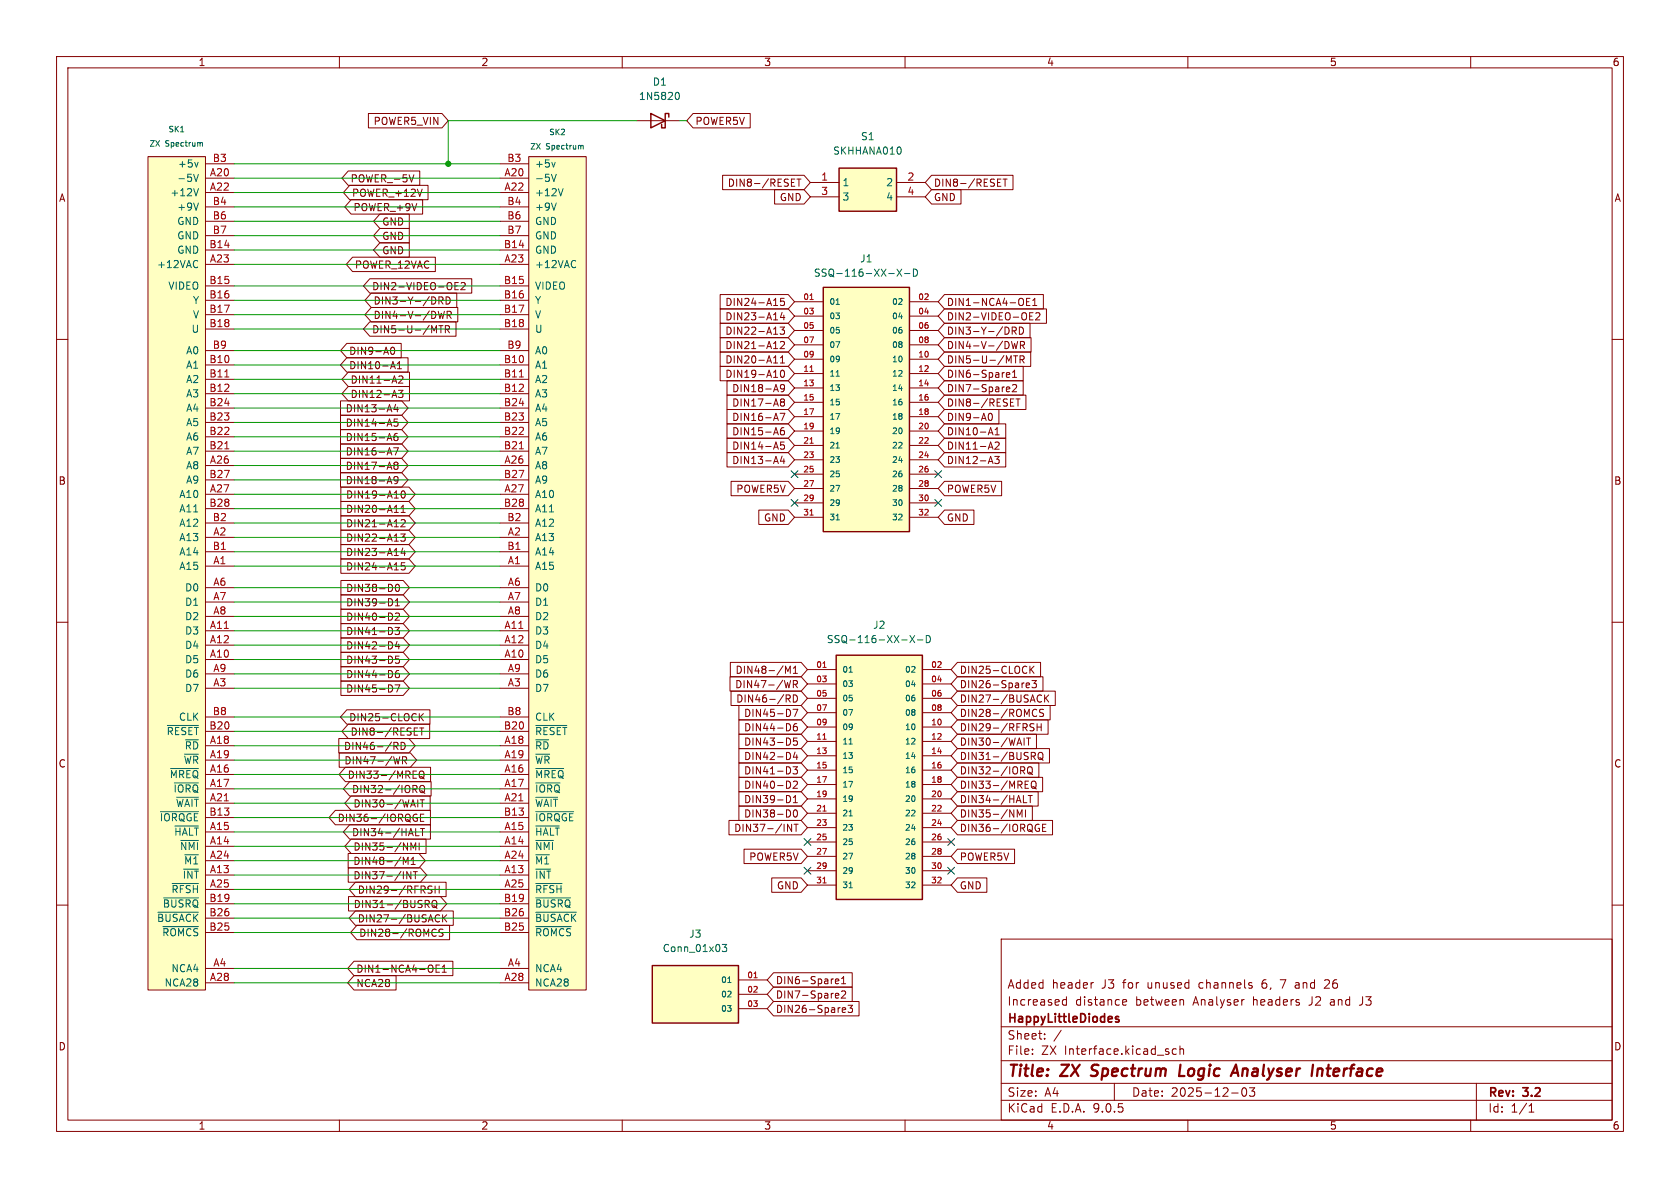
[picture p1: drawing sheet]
<svg xmlns="http://www.w3.org/2000/svg" width="297mm" height="210mm" viewBox="0 0 297 210" stroke-linecap="round" stroke-linejoin="round" font-family="sans-serif">
<g fill="none" stroke="#840000" stroke-width=".18">
<path d="M10 10h277v190h-277zM12 12h273v186h-273zM60 10v2M110 10v2M160 10v2M210 10v2M260 10v2M10 60h2M285 60h2M10 110h2M285 110h2M10 160h2"/>
<path d="M177 166h108v32h-108zM188.5 176.2v1.5M188.5 176.8l-.4-.1-.3 .3v.4l.2 .2h.5M193.2 173.7h.1M198.5 177.5l.2 .2 .4-.1M198.5 176.9l.2-.2h.3l.2 .2v.2l-.7 .1M221.3 174.3v.3M226.3 173.2h1M229.5 173.7l-.5 .1M229.5 174.1h-.3a.29 .29 0 0 0-.2 .3 .29 .29 0 0 0 .2 .3h.3M234.7 173.2l-.5 .1M235 173.8l-.9 .9h.9"/>
<path d="M240.3 177.7h.2M285 160h2M60 198v2M110 198v2M160 198v2M177 194.5h108M177 191.5h108M177 187.5h108M177 181.5h108M182.5 186.3v.1M182.5 185.5v.1M184.7 183.6v.1"/>
<path d="M184.7 182.8v.1M187.6 182.1l-1.3 2M197 191.5v3M208 185.5l-.5-.1-.3 .3v.4l.2 .2h.6M208.6 185.5l.2-.1 .4 .1v.9M208.6 184.9v1.5M210 198v2M217.7 193.2h1.2M219.7 192.4a.81 .81 0 0 0 .3 1.4l.2-.1 .2-.5-.2-.8M221.8 192.3l-.5 .6 .4 .1v.7l-.2 .1h-.4l-.2-.1M260 198v2M261 191.5v6.5"/>
<path d="M270.3 196.6h.9M270.3 195.5l.4-.4v1.5"/>
</g>
<path d="M192.8 190.1l.3 .1M193.1 188.4l-.1 .2 .1 .4M208.7 188.2l-.3 2h1M217.8 189.6h1M218.5 188.2l.4 2M233.3 188.9l.4 .1 .1 .2-.1 1" fill="none" stroke="#840000" stroke-width=".4"/>
<path d="M197.8 179.8l-.4-.1-.2 .2 .1 .2 .5 .2v.3h-.6" fill="none" stroke="#840000" stroke-width=".3"/>
<path d="M93.5 27.7h10.1v147.3h-10.1z" fill="#ffffc2"/>
<g fill="none" stroke="#840000" stroke-width=".18">
<path d="M88.4 29h5.1M88.4 31.5h5.1M88.4 34h5.1M88.4 36.6h5.1M88.4 39.1h5.1M93.5 27.7h10.1v147.3h-10.1zM88.4 41.7h5.1M88.4 44.2h5.1M88.4 46.7h5.1M88.4 50.5h5.1M88.4 53.1h5.1M88.4 55.6h5.1"/>
<path d="M88.4 58.2h5.1M88.4 62h5.1M88.4 64.5h5.1M88.4 67.1h5.1M88.4 69.6h5.1M88.4 72.1h5.1M88.4 74.7h5.1M88.4 77.2h5.1M88.4 79.8h5.1M88.4 82.3h5.1M88.4 84.8h5.1M88.4 87.4h5.1"/>
<path d="M88.4 89.9h5.1M88.4 92.5h5.1M88.4 95h5.1M88.4 97.5h5.1M88.4 100.1h5.1M88.4 103.9h5.1M88.4 106.4h5.1M88.4 109h5.1M88.4 111.5h5.1M88.4 114h5.1M88.4 116.6h5.1M88.4 119.1h5.1"/>
<path d="M88.4 121.7h5.1M88.4 126.7h5.1M88.4 129.3h5.1M88.4 131.8h5.1M88.4 134.4h5.1M88.4 136.9h5.1M88.4 139.4h5.1M88.4 142h5.1M88.4 144.5h5.1M88.4 147.1h5.1M88.4 149.6h5.1M88.4 152.1h5.1"/>
<path d="M88.4 154.7h5.1M88.4 157.2h5.1M88.4 159.8h5.1M88.4 162.3h5.1M88.4 164.8h5.1M88.4 171.2h5.1M88.4 173.7h5.1"/>
</g>
<g fill="none" stroke="#006464" stroke-width=".18">
<path d="M97.5 30.8l.4 1.3 .4-1.3M98.2 28.7l-.3 .8M98.3 35.9l-.4 1.3M99.5 33.3l-.4 1.3M102.8 25.7l.3 .1v.6M101.5 46l.3 .2M101.8 47.2l-.3 .1M94.7 128.2h5.5M94.7 135.9h5M94.7 138.4h4.3M94.7 140.9h3.9M94.7 143.5h6.7"/>
<path d="M94.7 146h4.2M94.7 148.6h3.1M94.7 156.2h4.7M94.7 158.7h6.2M94.7 161.3h7.2M94.7 163.8h6.3"/>
</g>
<path d="M91.8 66.6h.7M91.8 79.3h.7" fill="none" stroke="#a90000" stroke-width=".18"/>
<path d="M115.3 170.7h15.3v10.1h-15.3z" fill="#ffffc2"/>
<path d="M115.1 20.1l2.5 1.2-2.5 1.3zM118.2 20.7v-.6h-.6v2.5h-.6v-.6M115.3 170.7h15.3v10.1h-15.3z" fill="none" stroke="#840000" stroke-width=".25"/>
<path d="M112.5 21.3h7.6M130.6 173.2h5M130.6 175.8h5M130.6 178.3h5" fill="none" stroke="#840000" stroke-width=".18"/>
<path d="M119.6 16.4l.1-.1a.68 .68 0 0 1 .4 .7 .68 .68 0 0 1-.4 .6l-.1-.1M127.7 166.9h.8l-.5 .5 .4 .2v.5l-.2 .1-.5-.1M128.7 173.7h.5" fill="none" stroke="#006464" stroke-width=".18"/>
<path d="M133.3 172.8h.6" fill="none" stroke="#a90000" stroke-width=".18"/>
<path d="M147.8 115.8h15.3v43.2h-15.3z" fill="#ffffc2"/>
<path d="M147.8 115.8h15.3v43.2h-15.3z" fill="none" stroke="#840000" stroke-width=".25"/>
<g fill="none" stroke="#840000" stroke-width=".18">
<path d="M142.7 118.4h5.1M163.1 118.4h5M142.7 120.9h5.1M142.7 123.4h5.1M142.7 126h5.1M142.7 128.5h5.1M142.7 131.1h5.1M142.7 133.6h5.1M142.7 136.1h5.1M142.7 138.7h5.1M163.1 120.9h5M163.1 123.4h5"/>
<path d="M163.1 126h5M163.1 128.5h5M163.1 131.1h5M163.1 133.6h5M163.1 136.1h5M163.1 138.7h5M142.7 141.2h5.1M142.7 143.8h5.1M142.7 146.3h5.1M142.7 148.8h5.1M142.7 151.4h5.1M142.7 153.9h5.1"/>
<path d="M142.7 156.5h5.1M163.1 141.2h5M163.1 143.8h5M163.1 146.3h5M163.1 148.8h5M163.1 151.4h5M163.1 153.9h5M163.1 156.5h5"/>
</g>
<path d="M150.1 118.8h.6M160.9 112.3l.8 1.3M161.7 112.3l-.8 1.3M162.2 113.1h1M163.8 112.3a.64 .64 0 0 1 .7 .7 .64 .64 0 0 1-.7 .6zM150.1 131.5h.6M150.1 144.2h.6M150.1 156.9h.6" fill="none" stroke="#006464" stroke-width=".18"/>
<path d="M145.5 118h.6M145.5 130.7h.6M145.5 143.4h.6M145.5 156.1h.6" fill="none" stroke="#a90000" stroke-width=".18"/>
<path d="M148.3 29.7h10.2v7.6h-10.2z" fill="#ffffc2"/>
<path d="M148.3 29.7h10.2v7.6h-10.2z" fill="none" stroke="#840000" stroke-width=".25"/>
<path d="M143.3 32.3h5M143.3 34.8h5M158.5 32.3h5.1M158.5 34.8h5.1" fill="none" stroke="#840000" stroke-width=".18"/>
<path d="M159.2 26.1l.1 .4-.1 .6" fill="none" stroke="#006464" stroke-width=".18"/>
<path d="M26.2 27.7h10.1v147.3h-10.1z" fill="#ffffc2"/>
<g fill="none" stroke="#840000" stroke-width=".18">
<path d="M26.2 27.7h10.1v147.3h-10.1zM36.3 29h5.1M36.3 31.5h5.1M36.3 34h5.1M36.3 36.6h5.1M36.3 39.1h5.1M36.3 41.7h5.1M36.3 44.2h5.1M36.3 46.7h5.1M36.3 50.5h5.1M36.3 53.1h5.1M36.3 55.6h5.1"/>
<path d="M36.3 58.2h5.1M36.3 62h5.1M36.3 64.5h5.1M36.3 67.1h5.1M36.3 69.6h5.1M36.3 72.1h5.1M36.3 74.7h5.1M36.3 77.2h5.1M36.3 79.8h5.1M36.3 82.3h5.1M36.3 84.8h5.1M36.3 87.4h5.1"/>
<path d="M36.3 89.9h5.1M36.3 92.5h5.1M36.3 95h5.1M36.3 97.5h5.1M36.3 100.1h5.1M36.3 103.9h5.1M36.3 106.4h5.1M36.3 109h5.1M36.3 111.5h5.1M36.3 114h5.1M36.3 116.6h5.1M36.3 119.1h5.1"/>
<path d="M36.3 121.7h5.1M36.3 126.7h5.1M36.3 129.3h5.1M36.3 131.8h5.1M36.3 134.4h5.1M36.3 136.9h5.1M36.3 139.4h5.1M36.3 142h5.1M36.3 144.5h5.1M36.3 147.1h5.1M36.3 149.6h5.1M36.3 152.1h5.1"/>
<path d="M36.3 154.7h5.1M36.3 157.2h5.1M36.3 159.8h5.1M36.3 162.3h5.1M36.3 164.8h5.1M36.3 171.2h5.1M36.3 173.7h5.1"/>
</g>
<g fill="none" stroke="#006464" stroke-width=".18">
<path d="M34.2 30.8l.5 1.3 .4-1.3M35 28.7l-.3 .8M35.1 33.3l-.4 1.3M35.1 35.9l-.4 1.3M35.5 25.2l.3 .1v.6M34.7 46l.3 .2M35 47.2l-.3 .1M29.6 128.2h5.5M30.1 135.9h5M30.8 138.4h4.3M28.4 143.5h6.7M28.9 158.7h6.2"/>
<path d="M30.4 156.2h4.7M30.9 146h4.2M31.2 140.9h3.9M31.9 148.6h3.2M27.9 161.3h7.2M28.8 163.8h6.3"/>
</g>
<path d="M39.7 66.6h.8M39.7 79.3h.8" fill="none" stroke="#a90000" stroke-width=".18"/>
<path d="M145.5 50.8h15.3v43.2h-15.3z" fill="#ffffc2"/>
<path d="M145.5 50.8h15.3v43.2h-15.3z" fill="none" stroke="#840000" stroke-width=".25"/>
<g fill="none" stroke="#840000" stroke-width=".18">
<path d="M61.6 30.2h12.6v2.6h-12.6l-1.1-1.3zM61.8 32.8h13.9v2.5h-13.9l-1.1-1.3zM62.1 35.3h12.6v2.5h-12.6l-1.1-1.2zM65.1 20.1h13l1.1 1.2-1.1 1.3h-13zM67.2 37.8h5.2v2.6h-5.2l-1.2-1.3zM73.2 30.9l-.5 1.3M74.6 33.4l-.4 1.3M122.5 20.1h10.1v2.5h-10.1l-1.1-1.3zM127.7 31h14.4l1.2 1.3-1.2 1.2h-14.4zM136.9 33.5h5.2l1.2 1.3-1.2 1.3h-5.2zM139.9 32.3h.4M139.9 32.9h.6"/>
<path d="M139.9 31.7h.6M140.9 31.7h.7M141.2 31.7v1.2M164.7 31h14.4v2.5h-14.4l-1.1-1.2zM164.7 33.5h5.2v2.6h-5.2l-1.1-1.3zM176.4 32.3h.4M176.4 32.9h.6M176.4 31.7h.6M177.3 31.7h.7M177.7 31.7v1.2M62.3 45.5h14.7v2.5h-14.7l-1.1-1.3zM65.4 56.9h15.2v2.5h-15.2l-1.1-1.2z"/>
<path d="M65.4 49.3h18v2.5h-18l-1.1-1.3zM65.6 51.8h15.2v2.6h-15.2l-1.1-1.3zM65.6 54.4h15.3v2.5h-15.3l-1.1-1.3zM67.2 40.4h5.2v2.5h-5.2l-1.2-1.2zM67.2 42.9h5.2v2.6h-5.2l-1.2-1.3zM76.7 58.5l.5-.9v1.2M77.5 55l.3 1.3 .2-.9 .3 .9 .3-1.3M77.6 57.6h.7M77.6 53.2l.6-.1 .1-.2v-.3l-.7-.1v1.3M77.9 53.2l.4 .6M77.9 57.6v1.2M78.7 58.2h.6l.2-.2-.1-.3-.7-.1v1.2"/>
<path d="M78.9 52.5a.64 .64 0 0 1 .7 .6 .64 .64 0 0 1-.7 .7zM79 58.2l.5 .6M79 55.7l.7-.1 .1-.2-.1-.3-.7-.1v1.3M79.3 55.7l.5 .6M80.4 50.6h.4M80.4 51.2h.6M80.4 49.9h.6M81.5 50.1l.5-.2 .2 .4-.7 .9h.7M127.3 57.1h12.1l1.1 1.3-1.1 1.3h-12.1zM127.3 52.1h12.1l1.1 1.2-1.1 1.3h-12.1zM127.3 54.6h12.1l1.1 1.3-1.1 1.3h-12.1zM127.3 59.7h12.1l1.1 1.3-1.1 1.2h-12.1z"/>
<path d="M136.8 59.1h.7M136.8 54h.7M136.8 56.6h.7M137.9 57.8h.8l-.4 .5 .3 .1v.6l-.2 .1-.5-.1M138.3 55.2l-.3 .9h.8M138.6 55.7v.9M138.6 52.7h-.6v.6l.1-.1 .5 .1 .1 .2-.1 .4-.2 .1-.4-.1M140.5 53.3h5M140.5 55.9h5M140.5 58.4h5M160.8 53.3h5.1M160.8 55.9h5.1"/>
<path d="M160.8 58.4h5.1M167 57.1h15.1v2.6h-15.1l-1.1-1.3zM167 59.7h15.3v2.5h-15.3l-1.1-1.2zM167 54.6h18v2.6h-18l-1.1-1.3zM167 52.1h17.5v2.5h-17.5l-1.1-1.3zM178.9 58.5l.6-.1 .2-.2-.1-.3-.7-.1v1.3M179.2 58.5l.5 .6M180.2 57.8a.64 .64 0 0 1 .7 .7 .64 .64 0 0 1-.7 .6zM181.5 53.3h.4M182 55.9h.4M182 56.6h.6M182 55.3h.6"/>
<path d="M182.1 52.7h-.6v1.3h.6M182.6 54h.7M182.6 53.1l.3-.4v1.3M183.1 55.4l.5-.1 .2 .3-.7 1h.7M60.2 73.4h10.8l1.1 1.3-1.1 1.2h-10.8zM60.2 70.9h10.8l1.1 1.2-1.1 1.3h-10.8zM60.2 78.5h10.8l1.1 1.3-1.1 1.2h-10.8zM60.2 75.9h10.8l1.1 1.3-1.1 1.3h-10.8zM61.3 63.2h10.8v2.6h-10.8l-1.1-1.3zM61.3 60.7h9.6v2.5h-9.6l-1.1-1.2zM61.6 68.3h10.8v2.6h-10.8l-1.1-1.3zM61.6 65.8h10.8v2.5h-10.8l-1.1-1.2z"/>
<path d="M69.2 64.8h.6M69.2 61.4h.1a.68 .68 0 0 1 .5 .6 .68 .68 0 0 1-.5 .6 .84 .84 0 0 1-.1-1.2zM69.5 63.9l.4 1.3M69.6 79.2h.8l-.5 1.2M69.9 71.5l-.3 .9h.8M70.2 76.6l-.3 .1a.86 .86 0 0 0 0 1.2l.4-.1 .1-.5-.3-.2-.3 .1-.2 .1M70.2 72v.8M70.3 65.2h.7M70.3 64.3l.3-.4v1.3M70.3 74.1h-.6l-.1 .6 .2-.1h.4l.2 .2-.1 .4-.2 .1-.5-.1M70.4 69h.8l-.4 .5 .4 .1v.5l-.2 .2-.6-.2M70.5 66.6l.5-.1 .2 .3-.8 .9h.8"/>
<path d="M127.3 62.2h12.1l1.1 1.3-1.1 1.3h-12.1zM127.3 64.8h12.1l1.1 1.2-1.1 1.3h-12.1zM128.5 67.3h10.9l1.1 1.3-1.1 1.3h-10.9zM128.5 72.4h10.9l1.1 1.3-1.1 1.2h-10.9zM128.5 74.9h10.9l1.1 1.3-1.1 1.3h-10.9zM128.5 77.5h10.9l1.1 1.2-1.1 1.3h-10.9zM128.5 69.8h10.9l1.1 1.3-1.1 1.3h-10.9zM136.8 64.2h.7M136.8 66.7h.7M136.8 61.6h.7M137.9 73.1h.9l-.6 1.2M138 60.5l.4-.1 .3 .3-.8 .9h.8"/>
<path d="M138 64.2h.7M138 63.3l.3-.4v1.3M138.1 65.6l.2-.2a.68 .68 0 0 1 .4 .7 .68 .68 0 0 1-.4 .6l-.2-.1-.1-.4zM138.2 71.1l-.2-.3 .2-.3h.2l.3 .3-.3 .3M138.2 71.1l-.2 .2v.4l.2 .1 .4-.1 .1-.2v-.2l-.3-.2M138.2 71.1h.2M138.6 75.6l-.4 .1a.86 .86 0 0 0 0 1.2l.4-.2 .1-.4-.3-.2h-.3l-.1 .2M138.6 78.1h-.6v.6l.1-.1 .5 .1 .1 .2-.1 .4-.2 .1-.4-.1M138.7 68.5l-.3 .3-.3-.1-.1-.2 .1-.5h.3l.2 .1a.84 .84 0 0 1-.3 1.2h-.2M140.5 61h5M140.5 63.5h5M140.5 66h5"/>
<path d="M140.5 68.6h5M140.5 71.1h5M140.5 73.7h5M140.5 76.2h5M140.5 78.7h5M160.8 61h5.1M160.8 63.5h5.1M160.8 66h5.1M160.8 68.6h5.1M160.8 71.1h5.1M160.8 73.7h5.1M160.8 76.2h5.1"/>
<path d="M160.8 78.7h5.1M167 77.5h10.8v2.5h-10.8l-1.1-1.3zM167 74.9h10.8v2.6h-10.8l-1.1-1.3zM167 62.2h15.2v2.6h-15.2l-1.1-1.3zM167 69.8h14.4v2.6h-14.4l-1.1-1.3zM167 67.3h13.9v2.6h-13.9l-1.1-1.3zM167 72.4h9.6v2.5h-9.6l-1.1-1.2zM167 64.8h13.9v2.5h-13.9l-1.1-1.3zM174.8 76.5h.6M174.9 73.1h.1a.68 .68 0 0 1 .5 .6 .68 .68 0 0 1-.5 .6 .84 .84 0 0 1-.1-1.2zM175.1 75.6l.5 1.3M175.9 78.3l.5-.2 .2 .4-.7 .9h.7"/>
<path d="M175.9 76.9h.7M175.9 76l.4-.4v1.3M177.9 66.3l.6-.1v-.3h-.4l-.2 .1 .1 .6h.5M178.1 68.4l.4 .1v.2l-.6 .1M178.3 63.8l.5-.9v1.3M178.5 69.2l-.4 .1M178.6 71.1h.5M178.6 70.5h.6M178.6 71.8h.6M178.8 60.4l.3 1.2 .3-.9 .2 .9 .3-1.2M179 66.7h.7M179 68.1l.5-.1 .2 .3-.8 1h.8"/>
<path d="M179 65.8l.4-.4v1.3M179.2 62.9h.7M179.5 62.9v1.3M179.6 70.5h.7M180 70.5v1.3M180.3 63.6l.6-.1 .2-.2-.1-.3-.7-.1v1.3M180.4 61h.6l.1-.2v-.3l-.7-.1v1.2M180.6 63.6l.5 .6M180.7 61l.4 .6M60.2 83.6h10.8l1.1 1.2-1.1 1.3h-10.8zM60.2 81h10.8l1.1 1.3-1.1 1.3h-10.8zM60.3 98.8h12l1.1 1.3-1.1 1.2h-12z"/>
<path d="M60.3 88.6h12l1.1 1.3-1.1 1.3h-12zM60.3 91.2h12l1.1 1.3-1.1 1.2h-12zM60.3 93.7h12l1.1 1.3-1.1 1.3h-12zM60.3 96.3h12l1.1 1.2-1.1 1.3h-12zM60.3 86.1h12l1.1 1.3-1.1 1.2h-12zM69.7 90.6h.7M69.7 93.1h.7M69.7 95.7h.7M69.7 98.2h.7M69.7 88h.7M69.9 82.2l-.3-.2 .3-.3h.2l.3 .2-.3 .3M69.9 82.2l-.3 .3 .1 .3 .2 .2 .3-.1 .2-.2v-.2l-.3-.3"/>
<path d="M69.9 82.2h.2M70.4 84.8l-.3 .2h-.2l-.3-.2 .2-.5 .3-.1 .2 .2a.84 .84 0 0 1-.3 1.1h-.2M70.8 94.4h.8l-.4 .5 .4 .1v.5l-.2 .2-.6-.2M70.9 92l.5-.1 .2 .3-.8 .9h.8M70.9 90.6h.7M70.9 89.7l.4-.4v1.3M71.1 86.8h.1a.68 .68 0 0 1 .5 .6 .68 .68 0 0 1-.5 .6 .84 .84 0 0 1-.1-1.2zM71.2 96.9l-.3 .9h.8M71.5 97.4v.8M71.6 99.5h-.6l-.1 .6 .2-.1h.4l.1 .2v.4l-.2 .1-.5-.1M128.5 80h10.9l1.1 1.3-1.1 1.3h-10.9zM129.2 85.1h10.2l1.1 1.3-1.1 1.2h-10.2z"/>
<path d="M134.1 90.2h5.3l1.1 1.2-1.1 1.3h-5.3zM138.3 80.6l-.3 .9h.8M138.6 81.1v.9M140.5 81.3h5M140.5 83.8h5M140.5 86.4h5M140.5 88.9h5M140.5 91.4h5M160.8 81.3h5.1M160.8 83.8h5.1M160.8 86.4h5.1M160.8 88.9h5.1"/>
<path d="M160.8 91.4h5.1M167 85.1h10.1v2.5h-10.1l-1.1-1.2zM167 80h10.8v2.6h-10.8l-1.1-1.3zM167 90.2h5.2v2.5h-5.2l-1.1-1.3zM175.9 80.7h.7l-.4 .5 .4 .1v.5l-.2 .2-.5-.2M60.3 102.6h11l1.1 1.3-1.1 1.3h-11zM60.3 105.2h11l1.1 1.2-1.1 1.3h-11zM60.3 115.3h11l1.1 1.3-1.1 1.3h-11zM60.3 112.8h11l1.1 1.2-1.1 1.3h-11zM60.3 107.7h11l1.1 1.3-1.1 1.2h-11zM60.3 117.9h11l1.1 1.2-1.1 1.3h-11zM60.3 110.2h11l1.1 1.3-1.1 1.3h-11z"/>
<path d="M69.2 105.9l.2 .5-.2 .6M69.7 100.7h.7M69.8 110.9h.8l-.4 .5 .4 .1v.6l-.2 .1-.6-.1M69.9 108.5l.5-.1 .2 .3-.8 .9h.8M69.9 107.1h.7M69.9 106.2l.4-.4v1.3M70.1 103.3h.1a.68 .68 0 0 1 .4 .6 .68 .68 0 0 1-.4 .7 .84 .84 0 0 1-.1-1.3zM70.2 113.4l-.3 .9h.8M70.5 118.5l-.4 .1a.86 .86 0 0 0 0 1.2l.5-.1v-.4l-.2-.3-.4 .1-.1 .2M70.5 113.9v.8M70.6 116h-.6l-.1 .6 .2-.1h.4l.1 .2v.4l-.2 .2-.5-.2M129.1 119.6h12.5l1.1 1.3-1.1 1.3h-12.5z"/>
<path d="M129.1 117.1h12.5l1.1 1.3-1.1 1.2h-12.5zM138.9 119v-1.2l.4 .9 .4-.9v1.2M140.3 118.1l.3-.3v1.2M140.3 119h.7M169.3 117.1h14.7v2.5h-14.7l-1.2-1.2zM169.3 119.6h15.1v2.6h-15.1l-1.2-1.3zM182.1 117.8v1.2M182.3 118.3l.5 .7M182.8 117.8l-.7 .7M59.9 130.6h12.4l1.1 1.2-1.1 1.3h-12.4zM60 133.1h12.5l1.2 1.3-1.2 1.2h-12.5zM60.3 120.4h11l1.1 1.3-1.1 1.2h-11z"/>
<path d="M61.1 135.6h15v2.6h-15l-1.2-1.3zM61.3 125.5h14.7v2.5h-14.7l-1.1-1.3zM61.6 128h14.4v2.6h-14.4l-1.1-1.3zM61.8 138.2h14.4v2.5h-14.4l-1.1-1.3zM69.6 131.2h.5l.3 .3-.2 .3-.6 .1M69.8 121.1h.9l-.6 1.2M69.9 131.9l.5 .6M70.7 133.8l-.3 1.2-.3-.9M70.9 131.2a.64 .64 0 0 1 .7 .7 .64 .64 0 0 1-.7 .6zM71.2 134.4h.6l.1-.2-.1-.3-.6-.1v1.2M71.5 134.4l.4 .6M73 138.8h.5l.2 .3-.1 .4h-.6"/>
<path d="M73 136.9h.4M73 137.6h.6M73 136.3h.6M73.2 129.3h.5M73.2 130h.6M73.2 128.7h.6M73.3 139.5l.4 .6M74.1 126.1v1.3M74.2 136.5l.2-.2a.43 .43 0 0 1 .6 .4v.5a.42 .42 0 0 1-.5 .4 .42 .42 0 0 1-.4-.4zM74.2 128.7h.7M74.3 139l.2-.2a.43 .43 0 0 1 .6 .5v.4a.42 .42 0 0 1-.5 .4 .42 .42 0 0 1-.4-.4zM74.3 126.7l.6 .7"/>
<path d="M74.4 137.3l.4 .2M74.5 139.8l.6 .4M74.6 128.7v1.3M74.8 137.5l.2 .2M74.9 126.1l-.8 .8M129.2 122.2h12.4l1.1 1.2-1.1 1.3h-12.4zM130.6 137.4h11l1.1 1.3-1.1 1.3h-11zM130.6 132.3h11l1.1 1.3-1.1 1.3h-11zM130.6 134.9h11l1.1 1.2-1.1 1.3h-11zM130.6 140h11l1.1 1.2-1.1 1.3h-11zM130.6 124.7h11l1.1 1.3-1.1 1.3h-11zM130.6 129.8h11l1.1 1.3-1.1 1.2h-11z"/>
<path d="M130.6 127.3h11l1.1 1.2-1.1 1.3h-11zM139 122.8h.5l.2 .3-.1 .3-.6 .1M139.3 123.5l.4 .6M139.8 120.3l-.3 1.3-.3-.9M140.2 135.5h.8l-.4 .5 .3 .1v.6l-.2 .1-.5-.1M140.2 125.4h.8l-.5 1.3M140.3 121l.6-.1 .1-.2-.1-.3-.6-.1v1.3M140.3 122.8a.64 .64 0 0 1 .7 .7 .64 .64 0 0 1-.7 .6zM140.3 138.2l.4-.1 .3 .3-.8 1h.8M140.6 132.9l-.3 1h.7M140.6 121l.4 .6M140.9 127.9l-.4 .1a.86 .86 0 0 0 0 1.2l.4-.1 .1-.4-.3-.3h-.2l-.2 .3"/>
<path d="M140.9 133.4v.9M140.9 130.5h-.6v.6l.1-.2 .5 .1 .1 .2-.1 .4-.2 .1-.4-.1M169.3 122.2h17.3v2.5h-17.3l-1.2-1.3zM169.3 124.7h16.4v2.6h-16.4l-1.2-1.3zM169.3 127.3h16v2.5h-16l-1.2-1.3zM169.3 134.9h14.4v2.5h-14.4l-1.2-1.3zM169.3 129.8h13.9v2.5h-13.9l-1.2-1.2zM169.3 132.3h16.2v2.6h-16.2l-1.2-1.3zM169.3 140h14.2v2.5h-14.2l-1.2-1.3zM169.3 137.4h15v2.6h-15l-1.2-1.3zM180.4 135.5h.5l.3 .3-.2 .3-.6 .1M180.7 136.2l.5 .6"/>
<path d="M181 130.5v1.2M181.2 138.1h.6M181.2 139.4h.6M181.2 138.7h.5M181.4 121.4l.2 .2 .4-.1M181.4 120.9l.2-.2h.2l.2 .2v.1l-.6 .2M181.5 130.5h.7M181.7 135.7l.3-.2a.43 .43 0 0 1 .5 .5v.4a.42 .42 0 0 1-.4 .4 .42 .42 0 0 1-.4-.4zM181.8 130.5v1.2M181.9 136.5l.7 .4M182.2 128.5l.5 .2 .1 .3-.2 .2-.5-.1M182.2 128h.6"/>
<path d="M182.3 133h.5l.2 .2-.1 .4-.6 .1M182.4 138.3l.2-.2a.43 .43 0 0 1 .6 .4v.4a.42 .42 0 0 1-.5 .5 .42 .42 0 0 1-.4-.5zM182.4 120.3h.8l-.4 .5 .4 .1v.6l-.2 .1-.6-.1M182.6 139.1l.6 .4M182.6 133.7l.4 .6M182.7 125.4h.3l.3 .1M183.3 126.5l-.3 .2-.3-.1M183.3 127.9v1.3M183.3 128.5h.8M183.5 123.9l.3 .2 .3-.1M183.6 133.2l.2-.2a.43 .43 0 0 1 .6 .4v.5a.42 .42 0 0 1-.5 .4 .42 .42 0 0 1-.4-.4zM183.8 134l.6 .4"/>
<path d="M184.1 127.9v1.3M184.1 123l-.3-.2-.3 .2M184.5 125.4h-.5l-.2 .1v.4l.6 .2 .1 .3-.2 .3-.5-.1M184.7 122.8v1.3M184.9 123.4l.5 .7M185.4 122.8l-.7 .8M59.3 143.3h16.8v2.5h-16.8l-1.1-1.3zM61.6 150.9h12.5l1.1 1.2-1.1 1.3h-12.5zM61.6 153.4h12.7l1.1 1.3-1.1 1.3h-12.7zM61.6 158.5h16.3l1.1 1.3-1.1 1.2h-16.3zM61.8 145.8h14.3v2.5h-14.3l-1.1-1.2zM62.1 148.3h13.2v2.6h-13.2l-1.1-1.3z"/>
<path d="M62.1 140.7h13.9v2.6h-13.9l-1.1-1.3zM62.8 156h16.1v2.5h-16.1l-1.1-1.3zM71.3 152.8v-1.3l.4 1 .4-1v1.3M71.9 154.1l.7 1.3v-1.3M72.6 150.3v-1.3l.5 .9 .4-.9v1.3M72.7 152.8h.7M72.7 151.9l.4-.4v1.3M73.1 154.1h.7M73.4 154.1v1.3M73.5 146.5v1.2h.6M73.5 144.7h.3l-.1 .4-.3 .1-.3-.2M73.7 144l-.3-.1-.3 .2"/>
<path d="M73.9 141.4v1.3M74.1 149v1.3M74.3 141.4h.7M74.3 146.5h.8M74.3 144.5h.5M74.6 141.4v1.3M74.7 146.5v1.2M74.9 143.9h-.6v1.3h.6M75.2 159.2h.5l.2 .2-.1 .4h-.6M75.5 159.8l.4 .6M75.8 157.2l.5 .2 .1 .3-.3 .2-.5-.1M75.8 156.7h.6"/>
<path d="M76.4 159.3l.3-.1a.43 .43 0 0 1 .5 .4v.4a.42 .42 0 0 1-.4 .5 .42 .42 0 0 1-.4-.5zM76.9 156.6v1.3M76.9 157.2h.7M77.6 156.6v1.3M128.9 145h12.7l1.1 1.3-1.1 1.3h-12.7zM130.6 142.5h11l1.1 1.3-1.1 1.2h-11zM131.5 150.1h10.1l1.1 1.3-1.1 1.3h-10.1zM136.4 155.2h5.2l1.1 1.3-1.1 1.2h-5.2zM139.2 145.7l.7 1.3v-1.3M139.5 140.7l.3 .5-.3 .6M140.3 141l.3-.4v1.3M140.3 141.9h.7"/>
<path d="M140.4 143.3l.2-.1a.68 .68 0 0 1 .4 .6 .68 .68 0 0 1-.4 .6l-.2-.1-.1-.3zM140.4 145.7h.7M140.7 145.7v1.3M169.3 142.5h13.2v2.5h-13.2l-1.2-1.2zM169.3 150.1h10.1v2.6h-10.1l-1.2-1.3zM169.3 155.2h5.2v2.5h-5.2l-1.2-1.2zM169.3 145h16.8v2.6h-16.8l-1.2-1.3zM179.8 144.4v-1.2l.5 .9 .4-.9v1.2M180.9 140.6v1.3h.6M181.3 143.2v1.2M181.8 140.6h.7M182.1 140.6v1.3"/>
<path d="M183.5 146.4h.3l-.1 .5-.3 .1-.3-.2M183.7 145.8l-.3-.1-.3 .2M184.3 146.3h.4M184.9 145.7h-.6v1.3h.6M62.6 169.9h17.5v2.6h-17.5l-1.1-1.3zM62.6 172.5h7.4v2.5h-7.4l-1.1-1.3zM62.8 161h17.3v2.6h-17.3l-1.1-1.3zM63.1 163.6h16.4v2.5h-16.4l-1.1-1.3zM76.6 164.3l.3-.1 .2 .2M76.6 160.1l.7 .5M77 162.8l.3 .2 .4-.1M77.1 171.2h.4"/>
<path d="M77.1 165.4l-.2 .1h-.3M77.7 170.6h-.6v1.3h.6M77.7 161.8l-.4-.1-.3 .2M78.2 171.9h.7M78.2 171l.3-.4v1.3M78.2 161.7v1.3M78.3 164.3l-.5-.1-.1 .2v.3l.5 .3 .1 .3-.2 .2h-.5M78.4 162.3l.6 .7M79 161.7l-.8 .7M136.7 177h15.2v2.6h-15.2l-1.1-1.3zM136.7 174.5h14v2.5h-14l-1.1-1.2zM136.7 172h14v2.5h-14l-1.1-1.3z"/>
<path d="M147.7 173.5l.6-.1-.1-.3h-.3l-.2 .1v.6h.5M147.9 175.6l.3 .1 .1 .2-.6 .1M148.2 176.4h-.3M148.8 175.3l.5-.1 .2 .3-.8 .9h.8M148.8 173.9h.7M148.8 173l.3-.4v1.3M148.9 178.8l.2 .2 .3-.1M148.9 178.3l.2-.2h.2l.2 .2v.1l-.6 .2M149.9 177.7h.8l-.4 .5 .4 .1v.6l-.2 .1-.6-.1"/>
</g>
<path d="M147.8 53.8h.6M158.6 47.6l.8 1.2M159.4 47.6l-.8 1.2M159.9 48.4h1M161.5 47.6a.64 .64 0 0 1 .7 .6 .64 .64 0 0 1-.7 .6zM147.8 66.5h.6M147.8 79.2h.6M147.8 91.9h.6" fill="none" stroke="#006464" stroke-width=".18"/>
<path d="M143.2 53h.6M143.2 65.7h.6M143.2 78.4h.6M143.2 91.1h.6" fill="none" stroke="#a90000" stroke-width=".18"/>
<g fill="none" stroke="#009600" stroke-width=".18">
<path d="M41.4 34h47M41.4 39.1h47M41.4 36.6h47M41.4 31.5h47M41.4 29h47M112.5 21.3h-33.3v7.7M120.1 21.3h1.3M41.4 50.5h47M41.4 53.1h47M41.4 44.2h47M41.4 55.6h47M41.4 46.7h47"/>
<path d="M41.4 41.7h47M41.4 58.2h47M41.4 67.1h47M41.4 64.5h47M41.4 69.6h47M41.4 72.1h47M41.4 74.7h47M41.4 62h47M41.4 77.2h47M41.4 79.8h47M41.4 84.8h47M41.4 82.3h47"/>
<path d="M41.4 87.4h47M41.4 97.5h47M41.4 89.9h47M41.4 92.5h47M41.4 95h47M41.4 103.9h47M41.4 119.1h47M41.4 116.6h47M41.4 100.1h47M41.4 106.4h47M41.4 109h47M41.4 111.5h47"/>
<path d="M41.4 114h47M41.4 121.7h47M41.4 136.9h47M41.4 139.4h47M41.4 126.7h47M41.4 134.4h47M41.4 131.8h47M41.4 129.3h47M41.4 147.1h47M41.4 142h47M41.4 144.5h47M41.4 149.6h47"/>
<path d="M41.4 159.8h47M41.4 157.2h47M41.4 154.7h47M41.4 152.1h47M41.4 173.7h47M41.4 162.3h47M41.4 164.8h47M41.4 171.2h47"/>
</g>
<g fill="none" stroke="#000084" stroke-width=".18">
<path d="M139.9 83.2l1.2 1.2M139.9 88.3l1.2 1.2M141.1 83.2l-1.2 1.2M141.1 88.3l-1.2 1.2M165.3 83.2l1.2 1.2M165.3 88.3l1.2 1.2M166.5 83.2l-1.2 1.2M166.5 88.3l-1.2 1.2M142.1 148.2l1.3 1.3M142.1 153.3l1.3 1.2M143.4 148.2l-1.3 1.3M143.4 153.3l-1.3 1.2"/>
<path d="M167.5 148.2l1.3 1.3M167.5 153.3l1.3 1.2M168.8 148.2l-1.3 1.3M168.8 153.3l-1.3 1.2"/>
</g>
<circle cx="79.2" cy="29" r=".46" fill="#009600" stroke="#009600" stroke-width=".18"/>
<g font-size="2.8" fill="#840000">
<text x="178" y="190.9">Title:</text>
<text x="187.7" y="190.9">ZX</text>
<text x="193.8" y="190.9">Spectrum</text>
<text x="210.1" y="190.9">Logic</text>
<text x="220.3" y="190.9">Analyser</text>
<text x="235.1" y="190.9">Interface</text>
</g>
<g font-size="2.1" fill="#840000">
<text x="178" y="178">Increased</text>
<text x="178" y="175">Added</text>
<text x="185.9" y="175">header</text>
<text x="190.1" y="178">distance</text>
<text x="194.8" y="175">J3</text>
<text x="198.7" y="175">for</text>
<text x="200.8" y="178">between</text>
<text x="203.1" y="175">unused</text>
<text x="211.1" y="178">Analyser</text>
<text x="212.4" y="175">channels</text>
<text x="221.8" y="178">headers</text>
<text x="223.7" y="175">6,</text>
<text x="227.1" y="175">7</text>
<text x="229.8" y="175">and</text>
<text x="231.9" y="178">J2</text>
<text x="235.2" y="175">26</text>
<text x="235.7" y="178">and</text>
<text x="241.1" y="178">J3</text>
<text x="178" y="184">Sheet:</text>
<text x="178" y="181.2">HappyLittleDiodes</text>
<text x="178" y="186.7">File:</text>
<text x="184.1" y="186.7">ZX</text>
<text x="188.2" y="186.7">Interface.kicad_sch</text>
<text x="178" y="196.9">KiCad</text>
<text x="178" y="194.1">Size:</text>
<text x="184.7" y="194.1">A4</text>
<text x="185.7" y="196.9">E.D.A.</text>
<text x="193.3" y="196.9">9.0.5</text>
<text x="200" y="194.1">Date:</text>
<text x="207" y="194.1">2025-12-03</text>
<text x="263" y="194.3">Rev:</text>
<text x="263" y="196.9">Id:</text>
<text x="267.1" y="196.9">1/1</text>
<text x="269.4" y="194.3">3.2</text>
</g>
<g font-size="1.8" fill="#840000">
<text x="35" y="11.9">1</text>
<text x="85" y="11.9">2</text>
<text x="135" y="11.9">3</text>
<text x="185" y="11.9">4</text>
<text x="235" y="11.9">5</text>
<text x="285" y="11.9">6</text>
<text x="65.9" y="22.3">POWER5_VIN</text>
<text x="122.8" y="22.3">POWER5V</text>
<text x="10.3" y="35.9">A</text>
<text x="61.9" y="32.5">POWER_-5V</text>
<text x="62.1" y="35">POWER_+12V</text>
<text x="128.6" y="33.2">DIN8-/RESET</text>
<text x="137.8" y="35.8">GND</text>
<text x="165" y="33.2">DIN8-/RESET</text>
<text x="165" y="35.8">GND</text>
<text x="285.3" y="35.9">A</text>
<text x="62.4" y="37.5">POWER_+9V</text>
<text x="67.5" y="40.1">GND</text>
<text x="62.6" y="47.7">POWER_12VAC</text>
<text x="67.5" y="42.6">GND</text>
<text x="67.5" y="45.2">GND</text>
<text x="65.7" y="51.5">DIN2-VIDEO-OE2</text>
<text x="65.7" y="59.1">DIN5-U-/MTR</text>
<text x="65.9" y="54">DIN3-Y-/DRD</text>
<text x="65.9" y="56.6">DIN4-V-/DWR</text>
<text x="128.1" y="59.4">DIN22-A13</text>
<text x="128.1" y="54.3">DIN24-A15</text>
<text x="128.1" y="56.8">DIN23-A14</text>
<text x="167.3" y="59.4">DIN3-Y-/DRD</text>
<text x="167.3" y="56.8">DIN2-VIDEO-OE2</text>
<text x="167.3" y="54.3">DIN1-NCA4-OE1</text>
<text x="61.6" y="65.5">DIN10-A1</text>
<text x="61.6" y="62.9">DIN9-A0</text>
<text x="128.1" y="64.5">DIN20-A11</text>
<text x="128.1" y="61.9">DIN21-A12</text>
<text x="167.3" y="64.5">DIN5-U-/MTR</text>
<text x="167.3" y="61.9">DIN4-V-/DWR</text>
<text x="61.9" y="70.6">DIN12-A3</text>
<text x="61.9" y="68">DIN11-A2</text>
<text x="128.1" y="67">DIN19-A10</text>
<text x="129.3" y="69.5">DIN18-A9</text>
<text x="167.3" y="69.5">DIN7-Spare2</text>
<text x="167.3" y="67">DIN6-Spare1</text>
<text x="61" y="75.6">DIN14-A5</text>
<text x="61" y="73.1">DIN13-A4</text>
<text x="129.3" y="74.6">DIN16-A7</text>
<text x="129.3" y="77.2">DIN15-A6</text>
<text x="129.3" y="72.1">DIN17-A8</text>
<text x="167.3" y="77.2">DIN10-A1</text>
<text x="167.3" y="72.1">DIN8-/RESET</text>
<text x="167.3" y="74.6">DIN9-A0</text>
<text x="61" y="80.7">DIN16-A7</text>
<text x="61" y="83.3">DIN17-A8</text>
<text x="61" y="78.2">DIN15-A6</text>
<text x="129.3" y="82.2">DIN13-A4</text>
<text x="129.3" y="79.7">DIN14-A5</text>
<text x="167.3" y="79.7">DIN11-A2</text>
<text x="167.3" y="82.2">DIN12-A3</text>
<text x="10.3" y="85.9">B</text>
<text x="61" y="85.8">DIN18-A9</text>
<text x="61.1" y="88.3">DIN19-A10</text>
<text x="130.1" y="87.3">POWER5V</text>
<text x="167.3" y="87.3">POWER5V</text>
<text x="285.3" y="85.9">B</text>
<text x="61.1" y="90.9">DIN20-A11</text>
<text x="61.1" y="93.4">DIN21-A12</text>
<text x="61.1" y="96">DIN22-A13</text>
<text x="135" y="92.4">GND</text>
<text x="167.3" y="92.4">GND</text>
<text x="61.1" y="101">DIN24-A15</text>
<text x="61.1" y="98.5">DIN23-A14</text>
<text x="61.1" y="104.8">DIN38-D0</text>
<text x="61.1" y="107.4">DIN39-D1</text>
<text x="61.1" y="109.9">DIN40-D2</text>
<text x="61.1" y="112.5">DIN41-D3</text>
<text x="61.1" y="117.5">DIN43-D5</text>
<text x="61.1" y="115">DIN42-D4</text>
<text x="129.9" y="119.3">DIN48-/M1</text>
<text x="169.6" y="119.3">DIN25-CLOCK</text>
<text x="61.1" y="120.1">DIN44-D6</text>
<text x="61.1" y="122.6">DIN45-D7</text>
<text x="129.9" y="121.9">DIN47-/WR</text>
<text x="130" y="124.4">DIN46-/RD</text>
<text x="169.6" y="124.4">DIN27-/BUSACK</text>
<text x="169.6" y="121.9">DIN26-Spare3</text>
<text x="61.6" y="127.7">DIN25-CLOCK</text>
<text x="61.9" y="130.2">DIN8-/RESET</text>
<text x="131.4" y="126.9">DIN45-D7</text>
<text x="131.4" y="129.5">DIN44-D6</text>
<text x="169.6" y="126.9">DIN28-/ROMCS</text>
<text x="169.6" y="129.5">DIN29-/RFRSH</text>
<text x="10.3" y="135.9">C</text>
<text x="60.7" y="132.8">DIN46-/RD</text>
<text x="60.8" y="135.3">DIN47-/WR</text>
<text x="61.4" y="137.9">DIN33-/MREQ</text>
<text x="131.4" y="134.6">DIN42-D4</text>
<text x="131.4" y="137.1">DIN41-D3</text>
<text x="131.4" y="132">DIN43-D5</text>
<text x="169.6" y="137.1">DIN32-/IORQ</text>
<text x="169.6" y="132">DIN30-/WAIT</text>
<text x="169.6" y="134.6">DIN31-/BUSRQ</text>
<text x="285.3" y="135.9">C</text>
<text x="62.1" y="140.4">DIN32-/IORQ</text>
<text x="62.4" y="142.9">DIN30-/WAIT</text>
<text x="131.4" y="139.6">DIN40-D2</text>
<text x="131.4" y="142.2">DIN39-D1</text>
<text x="169.6" y="142.2">DIN34-/HALT</text>
<text x="169.6" y="139.6">DIN33-/MREQ</text>
<text x="59.6" y="145.5">DIN36-/IORQGE</text>
<text x="62.1" y="148">DIN34-/HALT</text>
<text x="129.7" y="147.3">DIN37-/INT</text>
<text x="131.4" y="144.7">DIN38-D0</text>
<text x="169.6" y="144.7">DIN35-/NMI</text>
<text x="169.6" y="147.3">DIN36-/IORQGE</text>
<text x="62.4" y="153.1">DIN48-/M1</text>
<text x="62.4" y="155.6">DIN37-/INT</text>
<text x="62.4" y="150.6">DIN35-/NMI</text>
<text x="132.3" y="152.3">POWER5V</text>
<text x="169.6" y="152.3">POWER5V</text>
<text x="62.4" y="160.7">DIN31-/BUSRQ</text>
<text x="63.2" y="158.2">DIN29-/RFRSH</text>
<text x="137.2" y="157.4">GND</text>
<text x="169.6" y="157.4">GND</text>
<text x="63.2" y="163.3">DIN27-/BUSACK</text>
<text x="63.4" y="165.8">DIN28-/ROMCS</text>
<text x="62.9" y="172.2">DIN1-NCA4-OE1</text>
<text x="62.9" y="174.7">NCA28</text>
<text x="137.1" y="179.3">DIN26-Spare3</text>
<text x="137.1" y="176.7">DIN7-Spare2</text>
<text x="137.1" y="174.2">DIN6-Spare1</text>
<text x="10.3" y="185.9">D</text>
<text x="285.3" y="185.9">D</text>
<text x="35" y="199.9">1</text>
<text x="85" y="199.9">2</text>
<text x="135" y="199.9">3</text>
<text x="185" y="199.9">4</text>
<text x="235" y="199.9">5</text>
<text x="285" y="199.9">6</text>
</g>
<g font-size="1.8" fill="#006464">
<text x="112.9" y="17.9">1N5820</text>
<text x="115.3" y="15.3">D1</text>
<text x="31.4" y="29.8">+5v</text>
<text x="94.5" y="29.8">+5v</text>
<text x="147.2" y="27.5">SKHHANA010</text>
<text x="152.1" y="25">S1</text>
<text x="30" y="34.9">+12V</text>
<text x="31.2" y="32.4">-5V</text>
<text x="94.5" y="32.4">-5V</text>
<text x="94.5" y="34.9">+12V</text>
<text x="148.8" y="33.1">1</text>
<text x="148.8" y="35.7">3</text>
<text x="156.6" y="33.1">2</text>
<text x="156.6" y="35.7">4</text>
<text x="31.2" y="37.4">+9V</text>
<text x="31.2" y="40">GND</text>
<text x="94.5" y="37.4">+9V</text>
<text x="94.5" y="40">GND</text>
<text x="27.7" y="47.6">+12VAC</text>
<text x="31.2" y="42.5">GND</text>
<text x="31.2" y="45.1">GND</text>
<text x="94.5" y="42.5">GND</text>
<text x="94.5" y="45.1">GND</text>
<text x="94.5" y="47.6">+12VAC</text>
<text x="152" y="46.6">J1</text>
<text x="29.7" y="51.4">VIDEO</text>
<text x="34" y="53.9">Y</text>
<text x="94.5" y="51.4">VIDEO</text>
<text x="94.5" y="53.9">Y</text>
<text x="143.8" y="49.1">SSQ-116-XX-X-D</text>
<text x="33.8" y="59">U</text>
<text x="34" y="56.5">V</text>
<text x="94.5" y="56.5">V</text>
<text x="94.5" y="59">U</text>
<text x="32.8" y="62.8">A0</text>
<text x="32.8" y="65.4">A1</text>
<text x="94.5" y="62.8">A0</text>
<text x="94.5" y="65.4">A1</text>
<text x="32.8" y="67.9">A2</text>
<text x="32.8" y="70.5">A3</text>
<text x="94.5" y="67.9">A2</text>
<text x="94.5" y="70.5">A3</text>
<text x="32.8" y="73">A4</text>
<text x="32.8" y="75.5">A5</text>
<text x="94.5" y="73">A4</text>
<text x="94.5" y="75.5">A5</text>
<text x="32.8" y="78.1">A6</text>
<text x="32.8" y="80.6">A7</text>
<text x="32.8" y="83.2">A8</text>
<text x="94.5" y="78.1">A6</text>
<text x="94.5" y="80.6">A7</text>
<text x="94.5" y="83.2">A8</text>
<text x="31.6" y="88.2">A10</text>
<text x="32.8" y="85.7">A9</text>
<text x="94.5" y="85.7">A9</text>
<text x="94.5" y="88.2">A10</text>
<text x="31.6" y="90.8">A11</text>
<text x="31.6" y="93.3">A12</text>
<text x="31.6" y="95.9">A13</text>
<text x="94.5" y="90.8">A11</text>
<text x="94.5" y="93.3">A12</text>
<text x="94.5" y="95.9">A13</text>
<text x="31.6" y="98.4">A14</text>
<text x="31.6" y="100.9">A15</text>
<text x="94.5" y="98.4">A14</text>
<text x="94.5" y="100.9">A15</text>
<text x="32.6" y="104.7">D0</text>
<text x="32.6" y="107.3">D1</text>
<text x="94.5" y="104.7">D0</text>
<text x="94.5" y="107.3">D1</text>
<text x="32.6" y="109.8">D2</text>
<text x="32.6" y="112.4">D3</text>
<text x="94.5" y="109.8">D2</text>
<text x="94.5" y="112.4">D3</text>
<text x="146.1" y="113.9">SSQ-116-XX-X-D</text>
<text x="154.3" y="111.4">J2</text>
<text x="32.6" y="114.9">D4</text>
<text x="32.6" y="117.4">D5</text>
<text x="32.6" y="120">D6</text>
<text x="94.5" y="114.9">D4</text>
<text x="94.5" y="117.4">D5</text>
<text x="94.5" y="120">D6</text>
<text x="32.6" y="122.5">D7</text>
<text x="94.5" y="122.5">D7</text>
<text x="29.4" y="130.1">~{RESET}</text>
<text x="31.5" y="127.6">CLK</text>
<text x="94.5" y="127.6">CLK</text>
<text x="94.5" y="130.1">~{RESET}</text>
<text x="29.9" y="137.8">~{MREQ}</text>
<text x="32.4" y="135.2">~{WR}</text>
<text x="32.6" y="132.7">~{RD}</text>
<text x="94.5" y="132.7">~{RD}</text>
<text x="94.5" y="135.2">~{WR}</text>
<text x="94.5" y="137.8">~{MREQ}</text>
<text x="30.6" y="140.3">~{IORQ}</text>
<text x="31" y="142.8">~{WAIT}</text>
<text x="94.5" y="140.3">~{IORQ}</text>
<text x="94.5" y="142.8">~{WAIT}</text>
<text x="28.1" y="145.4">~{IORQGE}</text>
<text x="30.7" y="147.9">~{HALT}</text>
<text x="94.5" y="145.4">~{IORQGE}</text>
<text x="94.5" y="147.9">~{HALT}</text>
<text x="31.7" y="150.5">~{NMI}</text>
<text x="32.2" y="155.5">~{INT}</text>
<text x="32.4" y="153">~{M1}</text>
<text x="94.5" y="150.5">~{NMI}</text>
<text x="94.5" y="153">~{M1}</text>
<text x="94.5" y="155.5">~{INT}</text>
<text x="28.7" y="160.6">~{BUSRQ}</text>
<text x="30.2" y="158.1">~{RFSH}</text>
<text x="94.5" y="158.1">~{RFSH}</text>
<text x="94.5" y="160.6">~{BUSRQ}</text>
<text x="27.7" y="163.2">~{BUSACK}</text>
<text x="28.6" y="165.7">~{ROMCS}</text>
<text x="94.5" y="163.2">~{BUSACK}</text>
<text x="94.5" y="165.7">~{ROMCS}</text>
<text x="121.7" y="166">J3</text>
<text x="30.2" y="172.1">NCA4</text>
<text x="94.5" y="172.1">NCA4</text>
<text x="117.1" y="168.5">Conn_01x03</text>
<text x="29" y="174.6">NCA28</text>
<text x="94.5" y="174.6">NCA28</text>
</g>
<g font-size="1.8" fill="#a90000">
<text x="37.5" y="28.7">B3</text>
<text x="89.6" y="28.7">B3</text>
<text x="37" y="31.2">A20</text>
<text x="37" y="33.8">A22</text>
<text x="89.1" y="31.2">A20</text>
<text x="89.1" y="33.8">A22</text>
<text x="145.1" y="32">1</text>
<text x="145.1" y="34.5">3</text>
<text x="160.3" y="32">2</text>
<text x="160.3" y="34.5">4</text>
<text x="37.5" y="36.3">B4</text>
<text x="37.5" y="38.9">B6</text>
<text x="37.5" y="41.4">B7</text>
<text x="89.6" y="36.3">B4</text>
<text x="89.6" y="38.9">B6</text>
<text x="89.6" y="41.4">B7</text>
<text x="36.9" y="43.9">B14</text>
<text x="37" y="46.5">A23</text>
<text x="89" y="43.9">B14</text>
<text x="89.1" y="46.5">A23</text>
<text x="36.9" y="50.3">B15</text>
<text x="36.9" y="52.8">B16</text>
<text x="89" y="50.3">B15</text>
<text x="89" y="52.8">B16</text>
<text x="36.9" y="55.4">B17</text>
<text x="36.9" y="57.9">B18</text>
<text x="89" y="55.4">B17</text>
<text x="89" y="57.9">B18</text>
<text x="36.9" y="64.3">B10</text>
<text x="37.5" y="61.7">B9</text>
<text x="89" y="64.3">B10</text>
<text x="89.6" y="61.7">B9</text>
<text x="36.9" y="66.8">B11</text>
<text x="36.9" y="69.3">B12</text>
<text x="36.9" y="71.9">B24</text>
<text x="89" y="66.8">B11</text>
<text x="89" y="69.3">B12</text>
<text x="89" y="71.9">B24</text>
<text x="36.9" y="74.4">B23</text>
<text x="36.9" y="77">B22</text>
<text x="89" y="74.4">B23</text>
<text x="89" y="77">B22</text>
<text x="36.9" y="79.5">B21</text>
<text x="37" y="82">A26</text>
<text x="89" y="79.5">B21</text>
<text x="89.1" y="82">A26</text>
<text x="36.9" y="84.6">B27</text>
<text x="36.9" y="89.7">B28</text>
<text x="37" y="87.1">A27</text>
<text x="89" y="84.6">B27</text>
<text x="89" y="89.7">B28</text>
<text x="89.1" y="87.1">A27</text>
<text x="37.5" y="92.2">B2</text>
<text x="37.6" y="94.7">A2</text>
<text x="89.6" y="92.2">B2</text>
<text x="89.7" y="94.7">A2</text>
<text x="37.5" y="97.3">B1</text>
<text x="37.6" y="99.8">A1</text>
<text x="89.6" y="97.3">B1</text>
<text x="89.7" y="99.8">A1</text>
<text x="37.6" y="103.6">A6</text>
<text x="37.6" y="106.2">A7</text>
<text x="89.7" y="103.6">A6</text>
<text x="89.7" y="106.2">A7</text>
<text x="37" y="111.3">A11</text>
<text x="37" y="113.8">A12</text>
<text x="37.6" y="108.7">A8</text>
<text x="89.1" y="111.3">A11</text>
<text x="89.1" y="113.8">A12</text>
<text x="89.7" y="108.7">A8</text>
<text x="37" y="116.3">A10</text>
<text x="37.6" y="118.9">A9</text>
<text x="89.1" y="116.3">A10</text>
<text x="89.7" y="118.9">A9</text>
<text x="37.6" y="121.4">A3</text>
<text x="89.7" y="121.4">A3</text>
<text x="36.9" y="129">B20</text>
<text x="37" y="131.6">A18</text>
<text x="37.5" y="126.5">B8</text>
<text x="89" y="129">B20</text>
<text x="89.1" y="131.6">A18</text>
<text x="89.6" y="126.5">B8</text>
<text x="37" y="134.1">A19</text>
<text x="37" y="136.7">A16</text>
<text x="89.1" y="134.1">A19</text>
<text x="89.1" y="136.7">A16</text>
<text x="37" y="139.2">A17</text>
<text x="37" y="141.7">A21</text>
<text x="89.1" y="139.2">A17</text>
<text x="89.1" y="141.7">A21</text>
<text x="36.9" y="144.3">B13</text>
<text x="37" y="146.8">A15</text>
<text x="37" y="149.4">A14</text>
<text x="89" y="144.3">B13</text>
<text x="89.1" y="146.8">A15</text>
<text x="89.1" y="149.4">A14</text>
<text x="37" y="151.9">A24</text>
<text x="37" y="154.4">A13</text>
<text x="89.1" y="151.9">A24</text>
<text x="89.1" y="154.4">A13</text>
<text x="36.9" y="159.5">B19</text>
<text x="37" y="157">A25</text>
<text x="89" y="159.5">B19</text>
<text x="89.1" y="157">A25</text>
<text x="36.9" y="162.1">B26</text>
<text x="36.9" y="164.6">B25</text>
<text x="89" y="162.1">B26</text>
<text x="89" y="164.6">B25</text>
<text x="37" y="173.5">A28</text>
<text x="37.6" y="170.9">A4</text>
<text x="89.1" y="173.5">A28</text>
<text x="89.7" y="170.9">A4</text>
</g>
<g font-size="1.4" fill="#006464">
<text x="29.7" y="23.6">SK1</text>
<text x="26.3" y="26.1">ZX</text>
<text x="29.2" y="26.1">Spectrum</text>
<text x="93.6" y="26.6">ZX</text>
<text x="96.5" y="26.6">Spectrum</text>
<text x="97" y="24.1">SK2</text>
<text x="146.6" y="54.1">01</text>
<text x="146.6" y="56.6">03</text>
<text x="146.6" y="59.2">05</text>
<text x="157.6" y="54.1">02</text>
<text x="157.6" y="56.6">04</text>
<text x="157.6" y="59.2">06</text>
<text x="146.6" y="61.7">07</text>
<text x="146.6" y="64.2">09</text>
<text x="157.6" y="61.7">08</text>
<text x="157.6" y="64.2">10</text>
<text x="146.6" y="66.8">11</text>
<text x="146.6" y="69.3">13</text>
<text x="146.6" y="71.9">15</text>
<text x="157.6" y="66.8">12</text>
<text x="157.6" y="69.3">14</text>
<text x="157.6" y="71.9">16</text>
<text x="146.6" y="74.4">17</text>
<text x="146.6" y="76.9">19</text>
<text x="157.6" y="74.4">18</text>
<text x="157.6" y="76.9">20</text>
<text x="146.6" y="79.5">21</text>
<text x="146.6" y="82">23</text>
<text x="157.6" y="79.5">22</text>
<text x="157.6" y="82">24</text>
<text x="146.6" y="84.6">25</text>
<text x="146.6" y="87.1">27</text>
<text x="146.6" y="89.6">29</text>
<text x="157.6" y="84.6">26</text>
<text x="157.6" y="87.1">28</text>
<text x="157.6" y="89.6">30</text>
<text x="146.6" y="92.2">31</text>
<text x="157.6" y="92.2">32</text>
<text x="148.8" y="119.1">01</text>
<text x="159.9" y="119.1">02</text>
<text x="148.8" y="121.6">03</text>
<text x="148.8" y="124.2">05</text>
<text x="159.9" y="121.6">04</text>
<text x="159.9" y="124.2">06</text>
<text x="148.8" y="126.7">07</text>
<text x="148.8" y="129.3">09</text>
<text x="148.8" y="131.8">11</text>
<text x="159.9" y="126.7">08</text>
<text x="159.9" y="129.3">10</text>
<text x="159.9" y="131.8">12</text>
<text x="148.8" y="134.3">13</text>
<text x="148.8" y="136.9">15</text>
<text x="159.9" y="134.3">14</text>
<text x="159.9" y="136.9">16</text>
<text x="148.8" y="139.4">17</text>
<text x="148.8" y="142">19</text>
<text x="159.9" y="139.4">18</text>
<text x="159.9" y="142">20</text>
<text x="148.8" y="144.5">21</text>
<text x="148.8" y="147">23</text>
<text x="148.8" y="149.6">25</text>
<text x="159.9" y="144.5">22</text>
<text x="159.9" y="147">24</text>
<text x="159.9" y="149.6">26</text>
<text x="148.8" y="152.1">27</text>
<text x="148.8" y="154.7">29</text>
<text x="159.9" y="152.1">28</text>
<text x="159.9" y="154.7">30</text>
<text x="148.8" y="157.2">31</text>
<text x="159.9" y="157.2">32</text>
<text x="127.4" y="174">01</text>
<text x="127.4" y="176.5">02</text>
<text x="127.4" y="179">03</text>
</g>
<g font-size="1.4" fill="#a90000">
<text x="141.9" y="53.1">01</text>
<text x="162.2" y="53.1">02</text>
<text x="141.9" y="55.6">03</text>
<text x="141.9" y="58.2">05</text>
<text x="162.2" y="55.6">04</text>
<text x="162.2" y="58.2">06</text>
<text x="141.9" y="60.7">07</text>
<text x="141.9" y="63.2">09</text>
<text x="141.9" y="65.8">11</text>
<text x="162.2" y="60.7">08</text>
<text x="162.2" y="63.2">10</text>
<text x="162.2" y="65.8">12</text>
<text x="141.9" y="68.3">13</text>
<text x="141.9" y="70.9">15</text>
<text x="162.2" y="68.3">14</text>
<text x="162.2" y="70.9">16</text>
<text x="141.9" y="73.4">17</text>
<text x="141.9" y="75.9">19</text>
<text x="162.2" y="73.4">18</text>
<text x="162.2" y="75.9">20</text>
<text x="141.9" y="78.5">21</text>
<text x="141.9" y="81">23</text>
<text x="141.9" y="83.6">25</text>
<text x="162.2" y="78.5">22</text>
<text x="162.2" y="81">24</text>
<text x="162.2" y="83.6">26</text>
<text x="141.9" y="86.1">27</text>
<text x="141.9" y="88.6">29</text>
<text x="162.2" y="86.1">28</text>
<text x="162.2" y="88.6">30</text>
<text x="141.9" y="91.2">31</text>
<text x="162.2" y="91.2">32</text>
<text x="144.2" y="118.1">01</text>
<text x="164.5" y="118.1">02</text>
<text x="144.2" y="120.7">03</text>
<text x="144.2" y="123.2">05</text>
<text x="144.2" y="125.7">07</text>
<text x="164.5" y="120.7">04</text>
<text x="164.5" y="123.2">06</text>
<text x="164.5" y="125.7">08</text>
<text x="144.2" y="128.3">09</text>
<text x="144.2" y="130.8">11</text>
<text x="164.5" y="128.3">10</text>
<text x="164.5" y="130.8">12</text>
<text x="144.2" y="133.4">13</text>
<text x="144.2" y="135.9">15</text>
<text x="164.5" y="133.4">14</text>
<text x="164.5" y="135.9">16</text>
<text x="144.2" y="138.4">17</text>
<text x="144.2" y="141">19</text>
<text x="144.2" y="143.5">21</text>
<text x="164.5" y="138.4">18</text>
<text x="164.5" y="141">20</text>
<text x="164.5" y="143.5">22</text>
<text x="144.2" y="146.1">23</text>
<text x="144.2" y="148.6">25</text>
<text x="164.5" y="146.1">24</text>
<text x="164.5" y="148.6">26</text>
<text x="144.2" y="151.1">27</text>
<text x="144.2" y="153.7">29</text>
<text x="164.5" y="151.1">28</text>
<text x="164.5" y="153.7">30</text>
<text x="144.2" y="156.2">31</text>
<text x="164.5" y="156.2">32</text>
<text x="132" y="173">01</text>
<text x="132" y="175.5">02</text>
<text x="132" y="178.1">03</text>
</g>
</svg>
